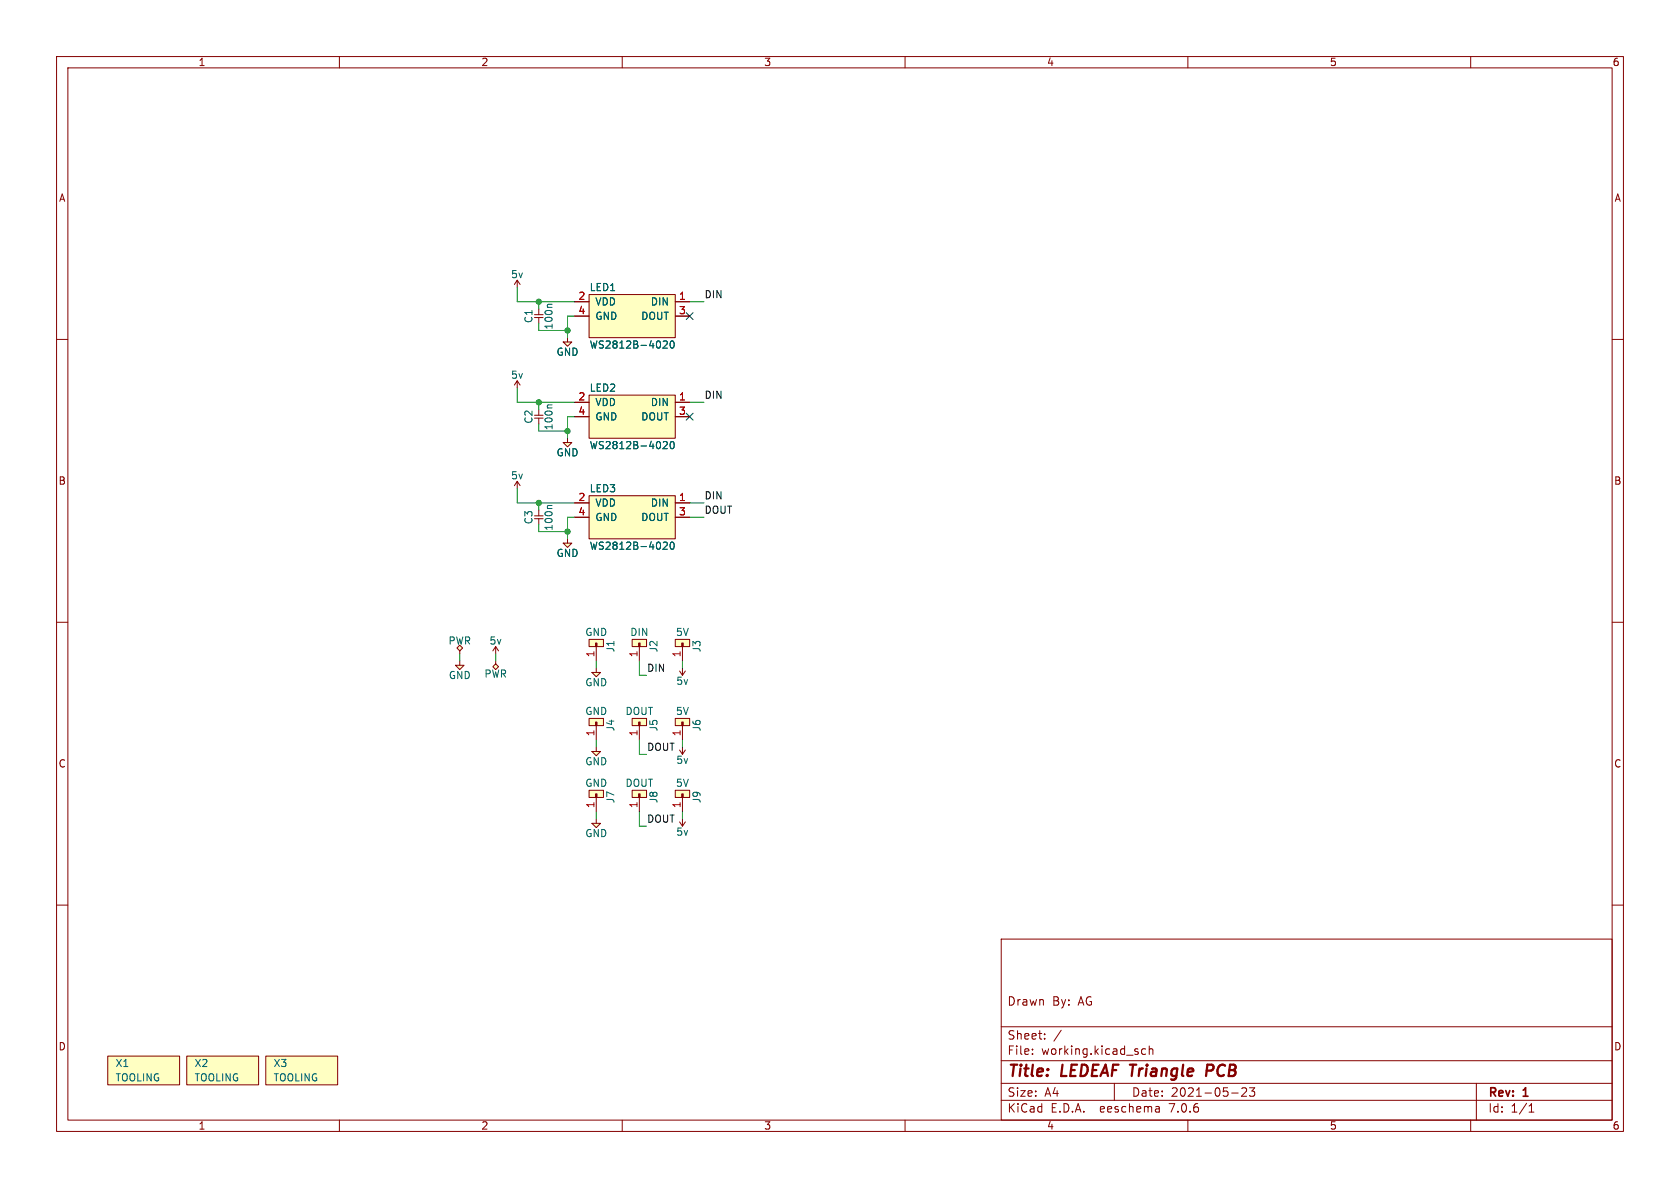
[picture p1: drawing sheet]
<svg xmlns="http://www.w3.org/2000/svg" width="297mm" height="210mm" viewBox="0 0 297 210" stroke-linecap="round" stroke-linejoin="round" font-family="sans-serif">
<g fill="none" stroke="#840000" stroke-width=".18">
<path d="M10 10h277v190h-277zM12 12h273v186h-273zM60 10v2M110 10v2M160 10v2M210 10v2M260 10v2M10 60h2M285 60h2M101.6 71.1h2.5M101.6 73.7h2.5M104.1 69.9h15.3v7.6h-15.3z"/>
<path d="M119.4 71.1h2.5M119.4 73.7h2.5M10 110h2M285 110h2M10 160h2M285 160h2M177 166h108v32h-108zM60 198v2M110 198v2M160 198v2M177 194.5h108M177 191.5h108"/>
<path d="M177 187.5h108M177 181.5h108M182.5 186.3v.1M182.5 185.5v.1M184.7 183.6v.1M184.7 182.8v.1M187.6 182.1l-1.3 2M197 191.5v3M202.5 185.5l-.4-.1-.3 .3v.4l.2 .2h.5M203.2 185.5l.2-.1 .3 .1 .1 .9M203.2 184.9v1.5M204.9 195.7l.1 .9"/>
<path d="M205 196.5l-.2 .1M205 196h-.2M210 198v2M217.7 193.2h1.2M219.5 192.4l.6-.1 .2 .1 .1 .3-.9 1.1h.9M220.9 192.3h.9l-.5 .6 .4 .1v.7l-.2 .1h-.4l-.2-.1M260 198v2M261 191.5v6.5M270.3 196.6h.9M270.3 195.5l.4-.4v1.5"/>
</g>
<path d="M214.2 188.2h-.7l-.3 2M214.3 189.2l-1 .1" fill="none" stroke="#840000" stroke-width=".4"/>
<path d="M104.1 69.9h15.3v7.6h-15.3z" fill="#ffffc2" stroke="#ffffc2" stroke-width=".18"/>
<path d="M117.3 78.2l.4-.2 .3 .4-.8 .9h.8M118.6 78.2l.2-.2a.68 .68 0 0 1 .4 .7 .68 .68 0 0 1-.4 .6l-.2-.1-.1-.4z" fill="none" stroke="#006464" stroke-width=".18"/>
<path d="M104.6 145.5h1.6l-.8 .8z" fill="#ffffc2"/>
<path d="M101.6 53.3h2.5M101.6 55.9h2.5M104.1 52.1h15.3v7.6h-15.3zM119.4 53.3h2.5M119.4 55.9h2.5M104.6 145.5h1.6l-.8 .8zM105.4 144.8v.7" fill="none" stroke="#840000" stroke-width=".18"/>
<path d="M104.1 52.1h15.3v7.6h-15.3z" fill="#ffffc2" stroke="#ffffc2" stroke-width=".18"/>
<path d="M117.3 60.4l.4-.1 .3 .3-.8 .9h.8M118.6 60.4l.2-.1a.68 .68 0 0 1 .4 .6 .68 .68 0 0 1-.4 .6l-.2-.1-.1-.3z" fill="none" stroke="#006464" stroke-width=".18"/>
<path d="M99.6 78.2h1.5l-.8 .8z" fill="#ffffc2"/>
<path d="M94.5 56.1h1.5M94.5 55.6h1.5M95.2 54.6v1M95.2 56.1v1.1M99.6 78.2h1.5l-.8 .8zM100.3 77.5v.7M90.9 85.9l.5-.8v1.3M91.4 85.1l.5 .8M111.8 139.7h2.5v1.3h-2.5zM111.8 127h2.5v1.3h-2.5zM113 128.3v2.5M113 141v2.5" fill="none" stroke="#840000" stroke-width=".18"/>
<g fill="#ffffc2" stroke="#ffffc2" stroke-width=".18">
<path d="M111.8 139.7h2.5v1.3h-2.5z"/>
<path d="M111.8 127h2.5v1.3h-2.5z"/>
</g>
<g fill="#840000" stroke="#840000" stroke-width=".18">
<path d="M112.9 140.3h.3v.7h-.3z"/>
<path d="M112.9 127.6h.3v.7h-.3z"/>
</g>
<path d="M97.6 53.8h-.7l-.1 .2" fill="none" stroke="#006464" stroke-width=".18"/>
<path d="M104.6 132.8h1.6l-.8 .8z" fill="#ffffc2"/>
<path d="M90.9 50.3l.5-.8v1.3M91.4 49.5l.5 .8M87.1 115.1l.5-.8v1.3M87.6 114.3l.5 .8M104.1 127h2.6v1.3h-2.6zM104.1 139.7h2.6v1.3h-2.6zM104.6 132.8h1.6l-.8 .8zM105.4 128.3v2.5M105.4 132.1v.7M105.4 141v2.5" fill="none" stroke="#840000" stroke-width=".18"/>
<g fill="#ffffc2" stroke="#ffffc2" stroke-width=".18">
<path d="M104.1 127h2.6v1.3h-2.6z"/>
<path d="M104.1 139.7h2.6v1.3h-2.6z"/>
</g>
<g fill="#840000" stroke="#840000" stroke-width=".18">
<path d="M105.3 127.6h.2v.7h-.2z"/>
<path d="M105.3 140.3h.2v.7h-.2z"/>
</g>
<path d="M99.6 60.5h1.5l-.8 .7z" fill="#ffffc2"/>
<path d="M100.3 59.7v.8M90.9 68.1l.5-.8v1.3M91.4 67.3l.5 .8M99.6 60.5h1.5l-.8 .7z" fill="none" stroke="#840000" stroke-width=".18"/>
<path d="M99.6 96h1.5l-.8 .8z" fill="#ffffc2"/>
<path d="M94.5 91.7h1.5M94.5 91.2h1.5M95.2 90.2v1M95.2 91.7v1M99.6 96h1.5l-.8 .8zM100.3 95.3v.7M101.6 88.9h2.5M101.6 91.4h2.5M104.1 87.6h15.3v7.7h-15.3zM119.4 88.9h2.5M119.4 91.4h2.5" fill="none" stroke="#840000" stroke-width=".18"/>
<path d="M104.1 87.6h15.3v7.7h-15.3z" fill="#ffffc2" stroke="#ffffc2" stroke-width=".18"/>
<path d="M97.6 89.4h-.7l-.1 .1M117.3 96l.4-.2 .3 .4-.8 .9h.8M118.6 96l.2-.2a.68 .68 0 0 1 .4 .7 .68 .68 0 0 1-.4 .6l-.2-.1-.1-.4z" fill="none" stroke="#006464" stroke-width=".18"/>
<path d="M80.8 114.6l.5-.6 .5 .6-.5 .5z" fill="#ffffc2"/>
<path d="M80.8 114.6l.5-.6 .5 .6-.5 .5zM81.3 115.1v.5" fill="none" stroke="#840000" stroke-width=".18"/>
<path d="M80.5 117.6h1.5l-.7 .8z" fill="#ffffc2"/>
<path d="M80.5 117.6h1.5l-.7 .8zM81.3 116.8v.8" fill="none" stroke="#840000" stroke-width=".18"/>
<path d="M87.6 117.3l.5 .6-.5 .5-.5-.5z" fill="#ffffc2"/>
<g fill="none" stroke="#840000" stroke-width=".18">
<path d="M94.5 73.9h1.5M94.5 73.4h1.5M95.2 72.4v1M95.2 73.9v1M87.6 117.3l.5 .6-.5 .5-.5-.5zM87.6 116.8v.5M104.1 113h2.6v1.3h-2.6zM105.4 114.3v2.5M119.4 113h2.5v1.3h-2.5zM120.1 118.6l.5 .8M120.6 118.1v1.3l.6-.8M120.6 114.3v2.5"/>
<path d="M119.4 139.7h2.5v1.3h-2.5zM119.4 127h2.5v1.3h-2.5zM120.1 132.6l.5 .8M120.6 132.1v1.3l.6-.8M120.6 128.3v2.5M120.1 145.3l.5 .8M120.6 144.8v1.3l.6-.8M120.6 141v2.5"/>
</g>
<path d="M97.6 71.6h-.7l-.1 .2" fill="none" stroke="#006464" stroke-width=".18"/>
<g fill="#ffffc2" stroke="#ffffc2" stroke-width=".18">
<path d="M119.4 139.7h2.5v1.3h-2.5z"/>
<path d="M119.4 113h2.5v1.3h-2.5z"/>
<path d="M119.4 127h2.5v1.3h-2.5z"/>
<path d="M104.1 113h2.6v1.3h-2.6z"/>
</g>
<g fill="#840000" stroke="#840000" stroke-width=".18">
<path d="M120.5 140.3h.3v.7h-.3z"/>
<path d="M120.5 113.7h.3v.6h-.3z"/>
<path d="M120.5 127.6h.3v.7h-.3z"/>
<path d="M105.3 113.7h.2v.6h-.2z"/>
</g>
<path d="M104.6 118.9h1.6l-.8 .7z" fill="#ffffc2"/>
<g fill="none" stroke="#840000" stroke-width=".18">
<path d="M101.6 53.3h2.5M101.6 55.9h2.5M119.4 53.3h2.5M119.4 55.9h2.5M101.6 71.1h2.5M101.6 73.7h2.5M119.4 71.1h2.5M119.4 73.7h2.5M101.6 88.9h2.5M101.6 91.4h2.5M119.4 88.9h2.5M119.4 91.4h2.5"/>
<path d="M104.6 118.9h1.6l-.8 .7zM105.4 118.1v.8M111.8 113h2.5v1.3h-2.5zM113 114.3v2.5M19 186.7h12.7v5.1h-12.7zM33 186.7h12.7v5.1h-12.7zM47 186.7h12.7v5.1h-12.7z"/>
</g>
<g fill="#ffffc2" stroke="#ffffc2" stroke-width=".18">
<path d="M111.8 113h2.5v1.3h-2.5z"/>
<path d="M19 186.7h12.7v5.1h-12.7z"/>
<path d="M47 186.7h12.7v5.1h-12.7z"/>
<path d="M33 186.7h12.7v5.1h-12.7z"/>
</g>
<path d="M112.9 113.7h.3v.6h-.3z" fill="#840000" stroke="#840000" stroke-width=".18"/>
<g fill="none" stroke="#009600" stroke-width=".18">
<path d="M91.4 50.8v2.5h10.2M95.2 53.3v1.3M95.2 57.2v1.2h5.1M101.6 55.9h-1.3v3.8M121.9 53.3h2.6M91.4 68.6v2.5h10.2M95.2 71.1v1.3M95.2 74.9v1.3h5.1M101.6 73.7h-1.3v3.8M121.9 71.1h2.6M91.4 86.4v2.5h10.2M95.2 88.9v1.3"/>
<path d="M95.2 92.7v1.3h5.1M101.6 91.4h-1.3v3.9M121.9 91.4h2.6M121.9 88.9h2.6M81.3 115.6v1.2M87.6 115.6v1.2M105.4 116.8v1.3M113 116.8v2.6h1.3M120.6 116.8v1.3M105.4 130.8v1.3M113 130.8v2.6h1.3M120.6 130.8v1.3"/>
<path d="M105.4 143.5v1.3M113 143.5v2.6h1.3M120.6 143.5v1.3"/>
</g>
<path d="M121.3 55.3l1.2 1.2M122.5 55.3l-1.2 1.2M121.3 73.1l1.2 1.2M122.5 73.1l-1.2 1.2" fill="none" stroke="#000084" stroke-width=".18"/>
<path d="M117.3 60.4l.4-.1 .3 .3-.8 .9h.8M117.3 78.2l.4-.2 .3 .4-.8 .9h.8M118.6 60.4l.2-.1a.68 .68 0 0 1 .4 .6 .68 .68 0 0 1-.4 .6l-.2-.1-.1-.3zM118.6 78.2l.2-.2a.68 .68 0 0 1 .4 .7 .68 .68 0 0 1-.4 .6l-.2-.1-.1-.4zM117.3 96l.4-.2 .3 .4-.8 .9h.8M118.6 96l.2-.2a.68 .68 0 0 1 .4 .7 .68 .68 0 0 1-.4 .6l-.2-.1-.1-.4z" fill="none" stroke="#006464" stroke-width=".18"/>
<g fill="#009600" stroke="#009600" stroke-width=".18">
<circle cx="100.3" cy="58.4" r=".46"/>
<circle cx="95.2" cy="53.3" r=".46"/>
<circle cx="95.2" cy="71.1" r=".46"/>
<circle cx="95.2" cy="88.9" r=".46"/>
<circle cx="100.3" cy="76.2" r=".46"/>
<circle cx="100.3" cy="94" r=".46"/>
</g>
<g font-size="2.8" fill="#840000">
<text x="178" y="190.9">Title:</text>
<text x="187.7" y="190.9">LEDEAF Triangle</text>
<text x="214.9" y="190.9">PCB</text>
</g>
<g font-size="2.1" fill="#840000">
<text x="178" y="178">Drawn</text>
<text x="186" y="178">By:</text>
<text x="190.7" y="178">AG</text>
<text x="178" y="184">Sheet:</text>
<text x="178" y="186.7">File:</text>
<text x="184.1" y="186.7">working.kicad_sch</text>
<text x="178" y="196.9">KiCad</text>
<text x="178" y="194.1">Size:</text>
<text x="184.7" y="194.1">A4</text>
<text x="185.7" y="196.9">E.D.A.</text>
<text x="194.6" y="196.9">eeschema</text>
<text x="200" y="194.1">Date:</text>
<text x="207" y="196.9">7.0.6</text>
<text x="207" y="194.1">2021-05-23</text>
<text x="263" y="194.3">Rev:</text>
<text x="263" y="196.9">Id:</text>
<text x="267.1" y="196.9">1/1</text>
<text x="269.4" y="194.3">1</text>
</g>
<g font-size="1.8" fill="#840000">
<text x="35" y="11.9">1</text>
<text x="85" y="11.9">2</text>
<text x="135" y="11.9">3</text>
<text x="185" y="11.9">4</text>
<text x="235" y="11.9">5</text>
<text x="285" y="11.9">6</text>
<text x="10.3" y="35.9">A</text>
<text x="285.3" y="35.9">A</text>
<text x="10.3" y="85.9">B</text>
<text x="285.3" y="85.9">B</text>
<text x="10.3" y="135.9">C</text>
<text x="285.3" y="135.9">C</text>
<text x="10.3" y="185.9">D</text>
<text x="285.3" y="185.9">D</text>
<text x="35" y="199.9">1</text>
<text x="85" y="199.9">2</text>
<text x="135" y="199.9">3</text>
<text x="185" y="199.9">4</text>
<text x="235" y="199.9">5</text>
<text x="285" y="199.9">6</text>
</g>
<g font-size="1.8" fill="#006464">
<text x="90.2" y="49.4">5v</text>
<text x="104.1" y="51.7">LED1</text>
<text x="94.3" y="57.2" transform="rotate(-90 94.3 57.2)">C1</text>
<text x="97.9" y="58.4" transform="rotate(-90 97.9 58.4)">100n</text>
<text x="105.2" y="54.2">VDD</text>
<text x="105.2" y="56.7">GND</text>
<text x="113.3" y="56.7">DOUT</text>
<text x="115" y="54.2">DIN</text>
<text x="98.3" y="63.1">GND</text>
<text x="104.1" y="61.8">WS2812B-4020</text>
<text x="90.2" y="67.2">5v</text>
<text x="104.1" y="69.4">LED2</text>
<text x="105.2" y="72">VDD</text>
<text x="115" y="72">DIN</text>
<text x="94.3" y="75" transform="rotate(-90 94.3 75)">C2</text>
<text x="97.9" y="76.2" transform="rotate(-90 97.9 76.2)">100n</text>
<text x="105.2" y="74.5">GND</text>
<text x="113.3" y="74.5">DOUT</text>
<text x="98.3" y="80.9">GND</text>
<text x="104.1" y="79.6">WS2812B-4020</text>
<text x="90.2" y="84.9">5v</text>
<text x="104.1" y="87.2">LED3</text>
<text x="105.2" y="89.8">VDD</text>
<text x="115" y="89.8">DIN</text>
<text x="94.3" y="92.8" transform="rotate(-90 94.3 92.8)">C3</text>
<text x="97.9" y="93.9" transform="rotate(-90 97.9 93.9)">100n</text>
<text x="105.2" y="92.3">GND</text>
<text x="113.3" y="92.3">DOUT</text>
<text x="98.3" y="98.7">GND</text>
<text x="104.1" y="97.4">WS2812B-4020</text>
<text x="103.4" y="112.6">GND</text>
<text x="111.3" y="112.6">DIN</text>
<text x="119.4" y="112.6">5V</text>
<text x="79.2" y="114.1">PWR</text>
<text x="85.5" y="120">PWR</text>
<text x="86.4" y="114.1">5v</text>
<text x="108.8" y="115.4" transform="rotate(-90 108.8 115.4)">J1</text>
<text x="116.4" y="115.4" transform="rotate(-90 116.4 115.4)">J2</text>
<text x="124.1" y="115.4" transform="rotate(-90 124.1 115.4)">J3</text>
<text x="79.2" y="120.2">GND</text>
<text x="103.4" y="121.5">GND</text>
<text x="119.5" y="121.3">5v</text>
<text x="103.4" y="126.6">GND</text>
<text x="108.8" y="129.4" transform="rotate(-90 108.8 129.4)">J4</text>
<text x="110.5" y="126.6">DOUT</text>
<text x="116.4" y="129.4" transform="rotate(-90 116.4 129.4)">J5</text>
<text x="119.4" y="126.6">5V</text>
<text x="124.1" y="129.4" transform="rotate(-90 124.1 129.4)">J6</text>
<text x="103.4" y="135.5">GND</text>
<text x="119.5" y="135.2">5v</text>
<text x="103.4" y="139.3">GND</text>
<text x="108.8" y="142.1" transform="rotate(-90 108.8 142.1)">J7</text>
<text x="110.5" y="139.3">DOUT</text>
<text x="116.4" y="142.1" transform="rotate(-90 116.4 142.1)">J8</text>
<text x="119.4" y="139.3">5V</text>
<text x="124.1" y="142.1" transform="rotate(-90 124.1 142.1)">J9</text>
<text x="103.4" y="148.2">GND</text>
<text x="119.5" y="147.9">5v</text>
<text x="20.3" y="188.8">X1</text>
<text x="20.3" y="191.4">TOOLING</text>
<text x="34.3" y="188.8">X2</text>
<text x="34.3" y="191.4">TOOLING</text>
<text x="48.3" y="188.8">X3</text>
<text x="48.3" y="191.4">TOOLING</text>
</g>
<g font-size="1.8" fill="#a90000">
<text x="102.2" y="53.1">2</text>
<text x="119.9" y="53.1">1</text>
<text x="102.2" y="55.6">4</text>
<text x="119.9" y="55.6">3</text>
<text x="102.2" y="70.9">2</text>
<text x="119.9" y="70.9">1</text>
<text x="102.2" y="73.4">4</text>
<text x="119.9" y="73.4">3</text>
<text x="102.2" y="88.6">2</text>
<text x="119.9" y="88.6">1</text>
<text x="102.2" y="91.2">4</text>
<text x="119.9" y="91.2">3</text>
<text x="105.2" y="116.3" transform="rotate(-90 105.2 116.3)">1</text>
<text x="112.8" y="116.3" transform="rotate(-90 112.8 116.3)">1</text>
<text x="120.4" y="116.3" transform="rotate(-90 120.4 116.3)">1</text>
<text x="105.2" y="130.2" transform="rotate(-90 105.2 130.2)">1</text>
<text x="112.8" y="130.2" transform="rotate(-90 112.8 130.2)">1</text>
<text x="120.4" y="130.2" transform="rotate(-90 120.4 130.2)">1</text>
<text x="105.2" y="142.9" transform="rotate(-90 105.2 142.9)">1</text>
<text x="112.8" y="142.9" transform="rotate(-90 112.8 142.9)">1</text>
<text x="120.4" y="142.9" transform="rotate(-90 120.4 142.9)">1</text>
</g>
<g font-size="1.8" fill="#0f0f0f">
<text x="124.5" y="52.8">DIN</text>
<text x="124.5" y="70.6">DIN</text>
<text x="124.5" y="88.4">DIN</text>
<text x="124.5" y="90.9">DOUT</text>
<text x="114.3" y="118.8">DIN</text>
<text x="114.3" y="132.8">DOUT</text>
<text x="114.3" y="145.5">DOUT</text>
</g>
</svg>
